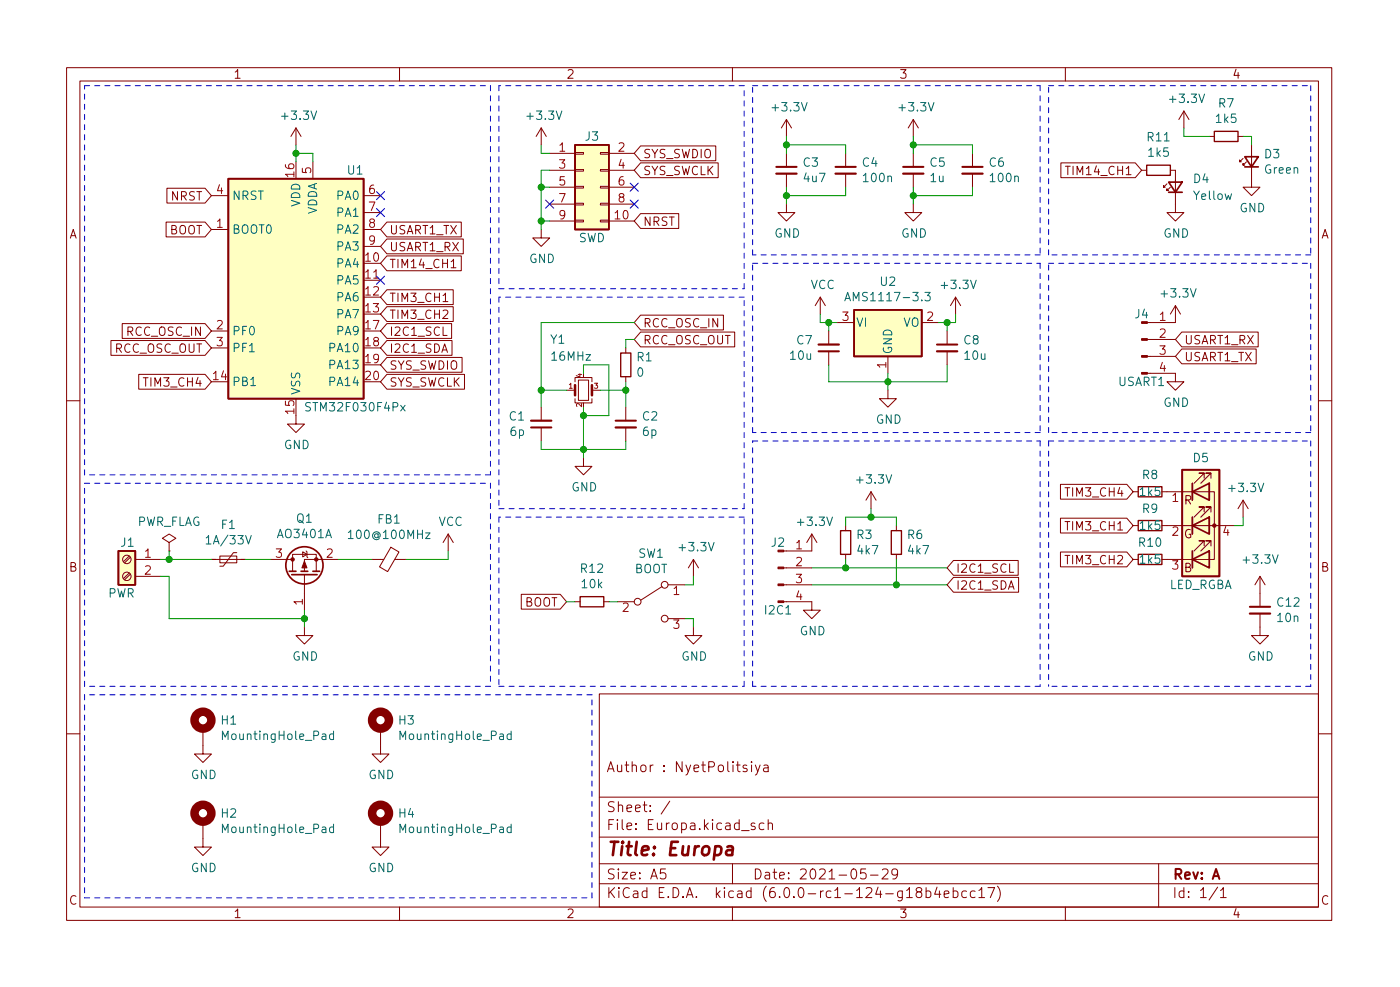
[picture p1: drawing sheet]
<svg xmlns="http://www.w3.org/2000/svg" width="210mm" height="148mm" viewBox="0 0 210 148" stroke-linecap="round" stroke-linejoin="round" font-family="sans-serif">
<g fill="none" stroke="#840000" stroke-width=".15">
<path d="M10 10.2h190v128h-190zM12 12.2h186v124h-186zM44.4 19.2l-.7 1.3M44.4 19.2v2.6M44.4 19.2l.8 1.3M60 10.2v2M81.3 19.2l-.8 1.3M81.3 19.2v2.6M81.3 19.2l.7 1.3M110 10.2v2M118.1 17.9v2.6M118.1 17.9l-.8 1.3"/>
<path d="M118.1 17.9l.8 1.3M137.2 17.9l-.8 1.3M137.2 17.9v2.6M137.2 17.9l.7 1.3M160 10.2v2M177.8 16.7l-.8 1.2M177.8 16.7v2.5M177.8 16.7l.8 1.2M24.9 33.3h5.9l.9 1.2-.9 1.1h-5.9zM25.1 28.3h5.7l.9 1.1-.9 1.1h-5.7zM31.7 34.5h2.6M31.7 29.4h2.6"/>
<path d="M47 24.3v2.5M54.6 34.5h2.5M54.6 29.4h2.5M54.6 31.9h2.5M54.6 37h2.5M58.1 35.9h11.5v2.2h-11.5l-1-1.1zM58.1 38.4h11.2v2.2h-11.2l-1-1.1zM58.1 33.3h11.2v2.3h-11.2l-1-1.1zM81.3 34.5v1.2h1.2l-1.2 1.3-1.3-1.3h1.3M82.5 25.6h3.9M82.5 23h3.9M82.5 33.2h3.9"/>
<path d="M82.5 28.1h3.9M82.5 30.6h3.9M86.4 33.1h1.2v.2h-1.2zM86.4 30.5h1.2v.3h-1.2zM86.4 28h1.2v.2h-1.2zM86.4 25.4h1.2v.3h-1.2zM86.4 22.9h1.2v.2h-1.2zM90.2 33.1h1.2v.2h-1.2zM90.2 30.5h1.2v.3h-1.2zM90.2 28h1.2v.2h-1.2zM90.2 25.4h1.2v.3h-1.2zM90.2 22.9h1.2v.2h-1.2z"/>
<path d="M91.4 25.6h3.8M91.4 23h3.8M91.4 33.2h3.8M91.4 28.1h3.8M91.4 30.6h3.8M96.2 32.1h5.7v2.2h-5.7l-1-1.1zM96.2 21.9h11.3v2.2h-11.3l-1-1.1zM96.2 24.4h11.7v2.3h-11.7l-1-1.1zM118.1 30.6v1.3h1.3l-1.3 1.3-1.3-1.3h1.3M118.1 23v2.1M118.1 26.1v2M127 23v2.1"/>
<path d="M127 26.1v2M137.2 30.6v1.3h1.2l-1.2 1.3-1.3-1.3h1.3M137.2 23v2.1M137.2 26.1v2M146 23v2.1M146 26.1v2M159.3 24.4h11.2l.9 1.2-.9 1.1h-11.2zM160 25h.7M171.4 25.6h.8M175.3 27.6l-.5 .5v-.3v.3h.2M175.8 28.1l-.5 .5v-.2v.2h.2M175.8 25.6h.7v6.3h1.3l-1.3 1.3-1.2-1.3h1.2"/>
<path d="M181.6 20.5h.8M185.9 20.5h.8M186.7 23.8l-.5 .5v-.3v.3h.2M187.2 24.3l-.5 .5v-.3v.3h.2M188 21.8v6.3h1.2l-1.2 1.3-1.3-1.3h1.3M16.7 51.1h14.1l.9 1.1-.9 1.1h-14.1zM18.4 48.6h12.4l.9 1.1-.9 1.1h-12.4zM20.8 56.2h10l.9 1.1-.9 1.1h-10zM31.7 49.7h2.6M31.7 52.2h2.6M54.6 42.1h2.5M58.1 43.5h10v2.2h-10l-1-1.1z"/>
<path d="M58.1 51.1h9.8v2.2h-9.8l-1-1.1zM58.1 48.6h9.7v2.2h-9.7l-1-1.1zM58.1 56.2h11.7v2.2h-11.7l-1-1.1zM58.1 53.7h11.3v2.2h-11.3l-1-1.1zM58.1 46h10v2.3h-10l-1-1.1zM66.5 45.3h.8M67.7 40.2h.8M85.1 58.6h1.3M86.4 59.9v.6h2.5v-.6M86.4 57.3v-.6h2.5v.6M86.9 57.1h1.5v3h-1.5zM88.9 58.6h1.3"/>
<path d="M94 52.2v.8M94 56.5v.8M96.2 47.3h12.4v2.2h-12.4l-1-1.1zM96.2 49.8h14.1v2.3h-14.1l-1-1.1zM123.2 44.6l-.8 1.3M123.2 44.6v2.6M123.2 44.6l.8 1.3M124.5 49.7v2M124.5 52.7v2.1M125.7 48.4h2.6M133.3 58.6v1.3h1.3l-1.3 1.2-1.2-1.2h1.2M133.3 53.5v2.5"/>
<path d="M138.4 48.4h2.6M142.2 49.7v2M142.2 52.7v2.1M143.5 44.6l-.8 1.3M143.5 44.6v2.6M143.5 44.6l.8 1.3M172.3 53.5h4.2M172.3 51h4.2M172.7 56h3.8v1.3h1.3l-1.3 1.3-1.2-1.3h1.2M176.5 45.9v2.5h-3.8M176.5 45.9l-.7 1.3M176.5 45.9l.8 1.3"/>
<path d="M177.5 49.8h11.5v2.3h-11.5l-1-1.1zM177.5 52.4h11.2v2.2h-11.2l-1-1.1zM10 60.2h2M44.4 62.4v1.3h1.3l-1.3 1.2-1.2-1.2h1.2M81.3 61.1v2.1M81.3 64.2v2M87.6 68.7v1.3h1.3l-1.3 1.3-1.2-1.3h1.2M94 61.1v2.1M94 64.2v2M127 78.9v.8M130.8 73.8l-.8 1.3M130.8 73.8v2.6"/>
<path d="M130.8 73.8l.8 1.3M134.6 78.9v.8M159.3 72.7h9.9l1 1.1-1 1.1h-9.9zM159.3 77.8h9.9l1 1.1-1 1.1h-9.9zM170.2 73.8h.7M170.2 78.9h.7M174.5 73.8h7.9v10.2h-7.9M174.5 78.9h3.3M179.1 77.6v2.6M179.1 72.6v2.5M179.1 78.9h6.3M180.8 76.9v-.8h-.7h.7l-1.5 1.5"/>
<path d="M180.8 71.8v-.8h-.7h.7l-1.5 1.6M181.6 77.6v2.6zM181.6 77.6h.1M181.6 72.6v2.5zM181.6 72.6h.1M181.9 76.9v-.8h-.8h.8l-1.6 1.5M181.9 71.8v-.8h-.8h.8l-1.6 1.6M186.7 75.1l-.8 1.3M186.7 75.1v2.5M186.7 75.1l.8 1.3M198 60.2h2M19.4 86l-.9 .9"/>
<path d="M19.4 83.5l-.9 .8M19.6 86.2l-.9 .8M19.6 83.7l-.9 .8M20.3 84h3.8M20.3 86.5h3.8M25.4 81.4l1-.6-1-.6-1 .6 1 .6v1.3M25.4 82.7h.1M31.7 84h5.1M33 83.5h2.6v1h-2.6zM35.6 83h-.5l-1.6 2h-.5M40.6 84h3.3M43.9 85.8v-2.6h3.6v2.6"/>
<path d="M45.5 82.8l.6 .4-.6 .4zM45.7 94.1v1.3h1.3l-1.3 1.3-1.3-1.3h1.3M45.7 86.3v5.3M46 82.7l.1 .1v.8l.1 .1M50.8 84h-5.1v1.8M55.9 84h1.7M58.7 82.2l1.2 .7-1.7 2.9-1.2-.7zM59.3 84h1.7M67.3 80.2l-.8 1.2M67.3 80.2v2.5M67.3 80.2l.8 1.2M78.3 89.2h5.8l1 1.1-1 1.1h-5.8z"/>
<path d="M86.4 90.3h.7M90.7 90.3h.7M92.7 90.3h2.5M99.4 88l-3.1 2.1M100.3 87.8h2.6M100.3 92.9h2.6M104.1 94.1v1.3h1.3l-1.3 1.3-1.2-1.3h1.2M104.1 84l-.7 1.3M104.1 84v2.5M104.1 84l.8 1.3M117.7 87.8h4.2M117.7 85.3h4.2"/>
<path d="M118.1 90.3h3.8v1.3h1.3l-1.3 1.3-1.3-1.3h1.3M121.9 80.2v2.5h-3.8M121.9 80.2l-.7 1.2M121.9 80.2l.8 1.2M127 83.2v.8M134.6 83.2v.8M143.2 84.1h9.7v2.3h-9.7l-1-1.1zM143.2 86.7h9.8v2.2h-9.8l-1-1.1zM159.3 82.9h9.9l1 1.1-1 1.1h-9.9zM170.2 84h.7M180.8 81.9v-.7h-.7h.7l-1.5 1.5M181.9 81.9v-.7h-.8h.8l-1.6 1.5"/>
<path d="M189.2 92.1v3.3h1.3l-1.3 1.3-1.2-1.3h1.2M189.2 86.5l-.7 1.3M189.2 86.5v4.6M189.2 86.5l.8 1.3M10 110.2h2M30.5 109.4v3.8h1.2l-1.2 1.3-1.3-1.3h1.3M57.1 109.4v3.8h1.3l-1.3 1.3-1.2-1.3h1.2M90 104.2h108v32h-108zM90 119.7h108M112.2 114.9l-.4-.1-.2 .3 .1 .2 .5 .1v.4h-.6M112.9 114.3v.2M112.9 114.8v1"/>
<path d="M113.4 114.8l.4 1M114.2 114.8l-.5 1.4-.3 .1M114.7 114.9h.6l.1 .9M115.4 115.2l-.5 .1a.29 .29 0 0 0-.3 .3 .29 .29 0 0 0 .3 .2h.5M198 110.2h2M30.5 123.4v3.8h1.2l-1.2 1.2-1.3-1.2h1.3M57.1 123.4v3.8h1.3l-1.3 1.2-1.2-1.2h1.2M60 136.2v2M90 132.7h108M90 129.7h108M90 125.7h108M99.9 130.4h-.7v.8l.2-.2 .5 .1 .1 .2-.1 .5-.2 .1h-.3l-.2-.1"/>
<path d="M100.6 120.3l-1.3 1.9M110 136.2v2M110 129.7v3M113.4 123.6l-.4-.1-.2 .3 .1 .2 .5 .1v.4h-.6M114.7 123.6l-.4-.1-.3 .3v.5l.2 .2h.5M115.4 123.7a.37 .37 0 0 1 .6 .1v.7M115.4 123v1.5M130 130.4h-.7l-.1 .8 .2-.2 .5 .1 .2 .2-.1 .5-.2 .1h-.4l-.2-.1M130.7 131.4h1.2M132.5 130.6l.2-.2 .5 .1a.41 .41 0 0 1 .1 .6l-.9 .8h1M134.8 131.1l-.3 .3-.4-.1-.2-.2v-.4l.2-.2 .4-.1 .2 .2a.99 .99 0 0 1-.3 1.3h-.3M137.9 133.9l-.3-.3 .1-.2 .2-.2 .4 .1 .1 .2v.2l-.7 .3-.1 .2 .1 .4 .2 .1h.3l.2-.2v-.5l-.2-.1"/>
<path d="M139.1 133.8l.4-.1 .3 .3v.5l-.1 .2h-.6M139.1 133.2v1.5M140.7 133.2l-.3 1h.9M141.1 133.7v1M141.8 134.2l.7-.1-.1-.3-.4-.1-.2 .3 .1 .7h.5M143.2 133.8l.4-.1 .3 .3v.5l-.2 .2h-.5M143.2 133.2v1.5M145.2 133.8l-.5-.1-.3 .3v.5l.2 .2h.6M146.4 133.8l-.4-.1-.3 .3v.5l.2 .2h.5M147 133.7l.4-.5v1.5M147 134.7h.9M148.4 133.2h1l-.7 1.5"/>
<path d="M149.8 133a1.72 1.72 0 0 1 0 2.3M160 136.2v2M174 129.7v6.5M182.9 133.2l-1.3 1.9M183.3 133.7l.4-.5v1.5M183.3 134.7h.9"/>
<circle cx="19" cy="86.5" r=".63"/>
<circle cx="19" cy="84" r=".63"/>
<circle cx="95.8" cy="90.3" r=".51"/>
<circle cx="99.8" cy="92.9" r=".51"/>
<circle cx="99.8" cy="87.8" r=".51"/>
</g>
<path d="M109.2 127.1l.2-.1 .6 .1 .1 .2-.2 1.1M110.1 127.5l-.7 .1a.4 .4 0 0 0-.4 .4 .4 .4 0 0 0 .3 .4l.7-.1" fill="none" stroke="#840000" stroke-width=".4"/>
<path d="M116.6 26.1h3M125.5 26.1h3M135.6 26.1h3.1M144.5 26.1h3.1M122.9 51.7h3.1M140.7 52.7h3.1M79.8 63.2h3M92.5 64.2h3M187.7 92.1h3.1" fill="none" stroke="#840000" stroke-width=".33"/>
<path d="M116.6 25.1h3M125.5 25.1h3M135.6 25.1h3.1M144.5 25.1h3.1M122.9 52.7h3.1M140.7 51.7h3.1M79.8 64.2h3M92.5 63.2h3M187.7 91.1h3.1" fill="none" stroke="#840000" stroke-width=".3"/>
<g fill="#ffffc2" stroke="#ffffc2" stroke-width=".15">
<path d="M128.3 46.5h10.1v7h-10.1z"/>
<path d="M86.4 21.8h5v12.7h-5z"/>
<path d="M177.5 70.5h5.6v16h-5.6z"/>
<path d="M34.3 26.8h20.3v33.1h-20.3z"/>
<path d="M17.8 82.7h2.5v5.1h-2.5z"/>
</g>
<g fill="none" stroke="#840000" stroke-width=".25">
<path d="M34.3 26.8h20.3v33.1h-20.3zM86.4 21.8h5v12.7h-5zM175.5 27.3h2l-1 1.6zM175.5 28.9h2M186.9 23.5h2.1l-1 1.6zM186.9 25.1h2.1M128.3 46.5h10.1v7h-10.1zM177.5 70.5h5.6v16h-5.6zM179.1 78.9l2.5-1.3v2.6zM179.1 73.8l2.5-1.2v2.5zM179.1 72.6v2.5M179.1 77.6v2.6"/>
<path d="M17.8 82.7h2.5v5.1h-2.5zM43.4 85.8h1M43.8 86.3h3.8M45.2 85.8h1M47 85.8h1M179.1 84l2.5-1.3v2.6zM179.1 82.7v2.6"/>
<circle cx="45.7" cy="84.9" r="2.79"/>
</g>
<g fill="none" stroke="#006464" stroke-width=".15">
<path d="M126.9 45.2l.4-1.3 .4 1.3M127 44.8h.6M138.9 43.9h.8l-.4 .5 .3 .1v.5l-.1 .2h-.4l-.2-.2M52.3 79.9l.4-.3v1.2M60.2 60.8l.6 .9M60.8 60.8l-.6 .9M36.9 80.4l.4 1.3 .4-1.3M52.3 80.8h.7M50.1 110.2h-.4l-.2 .2v.4l.1 .2h.5M50.1 109.8v1.2M76.8 110.2h-.4l-.2 .2v.4l.1 .2h.5M76.8 109.8v1.2"/>
<path d="M50.1 124.2l-.4-.1-.2 .3v.4l.1 .1h.5M50.1 123.7v1.3M76.8 124.2l-.4-.1-.2 .3v.4l.1 .1h.5M76.8 123.7v1.3"/>
</g>
<path d="M182.4 19.7h3.5v1.5h-3.5zM172.2 24.8h3.6v1.5h-3.6zM93.2 53h1.5v3.5h-1.5zM126.2 79.7h1.6v3.5h-1.6zM133.9 79.7h1.5v3.5h-1.5zM170.9 78.1h3.6v1.6h-3.6zM170.9 73.1h3.6v1.5h-3.6zM87.1 89.6h3.6v1.5h-3.6zM170.9 83.2h3.6v1.5h-3.6z" fill="none" stroke="#840000" stroke-width=".2"/>
<g fill="#840000" stroke="#840000" stroke-width=".15">
<path d="M171.4 55.9h.9v.3h-.9z"/>
<path d="M171.4 53.4h.9v.2h-.9z"/>
<path d="M171.4 50.8h.9v.3h-.9z"/>
<path d="M171.4 48.3h.9v.2h-.9z"/>
<path d="M116.8 90.2h.9v.3h-.9z"/>
<path d="M116.8 87.7h.9v.2h-.9z"/>
<path d="M116.8 85.1h.9v.3h-.9z"/>
<path d="M116.8 82.6h.9v.2h-.9z"/>
<path d="M45.7 84.2l.4 1.1h-.8z"/>
<circle cx="182.4" cy="78.9" r=".25"/>
<circle cx="47.5" cy="84" r=".25"/>
<circle cx="43.9" cy="84" r=".25"/>
</g>
<path d="M86.4 57.8v1.5M88.9 57.8v1.5" fill="none" stroke="#840000" stroke-width=".38"/>
<g fill="none" stroke="#840000" stroke-width="1.3">
<circle cx="30.5" cy="108.1" r="1.27"/>
<circle cx="57.1" cy="108.1" r="1.27"/>
<circle cx="30.5" cy="122.1" r="1.27"/>
<circle cx="57.1" cy="122.1" r="1.27"/>
</g>
<g fill="none" stroke="#0000c2" stroke-width=".15" stroke-dasharray=".8 .8">
<path d="M12.7 12.9h61M73.7 12.9v58.4M74.9 12.9v30.4M111.8 12.9h-36.9M113 12.9h43.2M156.2 12.9v25.4M157.5 12.9h39.3M196.8 12.9v25.4M113 38.3v-25.4M113 39.5h43.2M156.2 39.5v25.4M156.2 38.3h-43.2"/>
<path d="M157.5 39.5h39.3M157.5 38.3v-25.4M196.8 38.3h-39.3M196.8 39.5v25.4M74.9 43.3h36.9M74.9 44.6v31.8M111.8 43.3v-30.4M111.8 44.6h-36.9M12.7 72.6h61M12.7 71.3v-58.4M73.7 72.6v30.4M73.7 71.3h-61"/>
<path d="M74.9 77.6v25.4M74.9 76.4h36.9M111.8 76.4v-31.8M111.8 77.6h-36.9M113 64.9v-25.4M113 66.2h43.2M156.2 66.2v36.8M156.2 64.9h-43.2M157.5 64.9v-25.4M157.5 66.2v36.8M157.5 66.2h39.3M196.8 64.9h-39.3"/>
<path d="M196.8 66.2v36.8M12.7 104.3v30.5M12.7 103v-30.4M73.7 103h-61M74.9 103h36.9M88.9 104.3h-76.2M111.8 103v-25.4M113 103v-36.8M156.2 103h-43.2M196.8 103h-39.3M12.7 134.8h76.2M88.9 134.8v-30.5"/>
</g>
<g fill="none" stroke="#009600" stroke-width=".15">
<path d="M177.8 19.2v1.3h3.8M44.4 23h2.6v1.3M44.4 21.8v2.5M81.3 21.8v1.2h1.2M81.3 33.2h1.2M81.3 28.1h1.2M82.5 25.6h-1.2v8.9M118.1 21.8h8.9v1.2M118.1 20.5v2.5M118.1 28.1v2.5M127 28.1v1.3h-8.9M137.2 20.5v2.5"/>
<path d="M137.2 28.1v2.5M137.2 21.8h8.8v1.2M146 28.1v1.3h-8.8M186.7 20.5h1.3v1.3M81.3 58.6h3.8M87.6 56v-1.2h3.8v7.6h-3.8M90.2 58.6h3.8M94 57.3v3.8M95.2 48.4h-13.9v12.7M95.2 51h-1.2v1.2M123.2 47.2v1.2h2.5M124.5 54.8v2.5h17.7v-2.5"/>
<path d="M124.5 48.4v1.3M133.3 56v2.6M142.2 48.4v1.3M143.5 47.2v1.2h-2.5M81.3 66.2v1.3h12.7v-1.3M87.6 61.1v7.6M127 78.9v-1.3h7.6v1.3M130.8 76.4v1.2M186.7 77.6v1.3h-1.3M24.1 86.5h1.3v6.4h20.3M24.1 84h7.6M25.4 82.7v1.3"/>
<path d="M36.8 84h3.8M45.7 91.6v2.5M50.8 84h5.1M67.3 82.7v1.3h-6.3M85.1 90.3h1.3M91.4 90.3h1.3M102.9 92.9h1.2v1.2M104.1 86.5v1.3h-1.2M121.9 87.8h20.3M121.9 85.3h20.3M127 84v1.3M134.6 84v3.8"/>
</g>
<path d="M56.5 28.8l1.3 1.2M56.5 31.3l1.3 1.2M57.8 28.8l-1.3 1.2M57.8 31.3l-1.3 1.2M81.9 30l1.3 1.3M83.2 30l-1.3 1.3M94.6 27.5l1.3 1.2M94.6 30l1.3 1.3M95.9 27.5l-1.3 1.2M95.9 30l-1.3 1.3M56.5 41.5l1.3 1.2M57.8 41.5l-1.3 1.2" fill="none" stroke="#000084" stroke-width=".15"/>
<g fill="#009600" stroke="#009600" stroke-width=".15">
<circle cx="130.8" cy="77.6" r=".46"/>
<circle cx="142.2" cy="48.4" r=".46"/>
<circle cx="134.6" cy="87.8" r=".46"/>
<circle cx="25.4" cy="84" r=".46"/>
<circle cx="45.7" cy="92.9" r=".46"/>
<circle cx="124.5" cy="48.4" r=".46"/>
<circle cx="118.1" cy="29.4" r=".46"/>
<circle cx="118.1" cy="21.8" r=".46"/>
<circle cx="127" cy="85.3" r=".46"/>
<circle cx="94" cy="58.6" r=".46"/>
<circle cx="87.6" cy="67.5" r=".46"/>
<circle cx="87.6" cy="62.4" r=".46"/>
<circle cx="137.2" cy="21.8" r=".46"/>
<circle cx="137.2" cy="29.4" r=".46"/>
<circle cx="133.3" cy="57.3" r=".46"/>
<circle cx="81.3" cy="33.2" r=".46"/>
<circle cx="81.3" cy="28.1" r=".46"/>
<circle cx="81.3" cy="58.6" r=".46"/>
<circle cx="44.4" cy="23" r=".46"/>
</g>
<text font-size="2.8" fill="#840000" x="91" y="128.5">Title: Europa</text>
<g font-size="2.1" fill="#840000">
<text x="91" y="115.9">Author : NyetPolitsiya</text>
<text x="91" y="124.6">File: Europa.kicad_sch</text>
<text x="91" y="121.9">Sheet: /</text>
<text x="91" y="134.8">KiCad E.D.A. kicad (6.0.0-rc1-124-g18b4ebcc17)</text>
<text x="91" y="132">Size: A5</text>
<text x="113" y="132">Date: 2021-05-29</text>
<text x="176" y="132">Rev: A</text>
<text x="176" y="134.8">Id: 1/1</text>
</g>
<g font-size="1.8" fill="#840000">
<text x="35" y="11.8">1</text>
<text x="85" y="11.8">2</text>
<text x="135" y="11.8">3</text>
<text x="185" y="11.8">4</text>
<text x="96.5" y="23.7">SYS_SWDIO</text>
<text x="96.5" y="26.3">SYS_SWCLK</text>
<text x="160.6" y="26.3">TIM14_CH1</text>
<text x="10.3" y="35.8">A</text>
<text x="25.4" y="35.2">BOOT</text>
<text x="25.7" y="30.1">NRST</text>
<text x="58.4" y="35.2">USART1_TX</text>
<text x="96.5" y="33.9">NRST</text>
<text x="198.4" y="35.8">A</text>
<text x="58.4" y="37.7">USART1_RX</text>
<text x="58.4" y="40.3">TIM14_CH1</text>
<text x="58.4" y="45.3">TIM3_CH1</text>
<text x="58.4" y="47.9">TIM3_CH2</text>
<text x="17.1" y="53">RCC_OSC_OUT</text>
<text x="19.1" y="50.4">RCC_OSC_IN</text>
<text x="58.4" y="53">I2C1_SDA</text>
<text x="58.4" y="50.4">I2C1_SCL</text>
<text x="96.5" y="49.1">RCC_OSC_IN</text>
<text x="96.5" y="51.7">RCC_OSC_OUT</text>
<text x="177.8" y="51.7">USART1_RX</text>
<text x="21.9" y="58">TIM3_CH4</text>
<text x="58.4" y="58">SYS_SWCLK</text>
<text x="58.4" y="55.5">SYS_SWDIO</text>
<text x="177.8" y="54.2">USART1_TX</text>
<text x="160.4" y="74.5">TIM3_CH4</text>
<text x="177.8" y="75.7">R</text>
<text x="160.4" y="79.6">TIM3_CH1</text>
<text x="177.7" y="80.8">G</text>
<text x="10.3" y="85.8">B</text>
<text x="143.5" y="86">I2C1_SCL</text>
<text x="143.5" y="88.5">I2C1_SDA</text>
<text x="160.4" y="84.7">TIM3_CH2</text>
<text x="177.8" y="85.9">B</text>
<text x="198.4" y="85.8">B</text>
<text x="78.7" y="91.1">BOOT</text>
<text x="10.3" y="135.8">C</text>
<text x="35" y="137.8">1</text>
<text x="85" y="137.8">2</text>
<text x="135" y="137.8">3</text>
<text x="185" y="137.8">4</text>
<text x="198.4" y="135.8">C</text>
</g>
<g font-size="1.8" fill="#006464">
<text x="42.5" y="18">+3.3V</text>
<text x="79.3" y="18">+3.3V</text>
<text x="116.2" y="16.7">+3.3V</text>
<text x="135.2" y="16.7">+3.3V</text>
<text x="175.8" y="15.5">+3.3V</text>
<text x="183" y="16.1">R7</text>
<text x="87.9" y="21.1">J3</text>
<text x="172.4" y="21.2">R11</text>
<text x="172.5" y="23.5">1k5</text>
<text x="182.7" y="18.4">1k5</text>
<text x="189.9" y="23.8">D3</text>
<text x="52.2" y="26.2">U1</text>
<text x="120.6" y="25">C3</text>
<text x="120.8" y="27.3">4u7</text>
<text x="129.5" y="25">C4</text>
<text x="129.8" y="27.3">100n</text>
<text x="139.7" y="25">C5</text>
<text x="139.7" y="27.3">1u</text>
<text x="148.6" y="25">C6</text>
<text x="148.8" y="27.3">100n</text>
<text x="179.3" y="27.5">D4</text>
<text x="190" y="26.1">Green</text>
<text x="34.8" y="35.1">BOOT0</text>
<text x="34.8" y="30">NRST</text>
<text x="45.1" y="31.1" transform="rotate(-90 45.1 31.1)">VDD</text>
<text x="47.6" y="32.3" transform="rotate(-90 47.6 32.3)">VDDA</text>
<text x="50.7" y="30">PA0</text>
<text x="50.7" y="32.5">PA1</text>
<text x="50.7" y="35.1">PA2</text>
<text x="116.3" y="35.7">GND</text>
<text x="135.3" y="35.7">GND</text>
<text x="174.7" y="35.7">GND</text>
<text x="179.3" y="30">Yellow</text>
<text x="186.1" y="31.9">GND</text>
<text x="50.7" y="40.2">PA4</text>
<text x="50.7" y="37.6">PA3</text>
<text x="79.4" y="39.5">GND</text>
<text x="86.8" y="36.4">SWD</text>
<text x="50.7" y="42.7">PA5</text>
<text x="50.7" y="45.2">PA6</text>
<text x="50.7" y="47.8">PA7</text>
<text x="121.7" y="43.4">VCC</text>
<text x="127.9" y="45.2">AMS1117-3.3</text>
<text x="132.2" y="42.9">U2</text>
<text x="141.6" y="43.4">+3.3V</text>
<text x="170.5" y="47.8">J4</text>
<text x="174.6" y="44.7">+3.3V</text>
<text x="34.8" y="50.3">PF0</text>
<text x="34.8" y="52.9">PF1</text>
<text x="49.7" y="52.9">PA10</text>
<text x="50.7" y="50.3">PA9</text>
<text x="82.7" y="51.6">Y1</text>
<text x="119.7" y="51.7">C7</text>
<text x="128.5" y="49.1">VI</text>
<text x="134" y="53.2" transform="rotate(-90 134 53.2)">GND</text>
<text x="135.6" y="49.1">VO</text>
<text x="144.8" y="51.7">C8</text>
<text x="34.8" y="57.9">PB1</text>
<text x="45.1" y="59.3" transform="rotate(-90 45.1 59.3)">VSS</text>
<text x="49.7" y="55.4">PA13</text>
<text x="49.7" y="57.9">PA14</text>
<text x="82.9" y="54.1">16MHz</text>
<text x="95.7" y="54.2">R1</text>
<text x="95.7" y="56.5">0</text>
<text x="118.7" y="54">10u</text>
<text x="144.9" y="54">10u</text>
<text x="167.9" y="57.9">USART1</text>
<text x="46.4" y="61.8">STM32F030F4Px</text>
<text x="76.5" y="63.1">C1</text>
<text x="76.7" y="65.4">6p</text>
<text x="96.5" y="63.1">C2</text>
<text x="96.5" y="65.4">6p</text>
<text x="131.5" y="63.6">GND</text>
<text x="174.7" y="61.1">GND</text>
<text x="42.6" y="67.4">GND</text>
<text x="171.6" y="71.9">R8</text>
<text x="179.2" y="69.4">D5</text>
<text x="85.8" y="73.8">GND</text>
<text x="128.9" y="72.6">+3.3V</text>
<text x="171.2" y="74.5">1k5</text>
<text x="171.6" y="77">R9</text>
<text x="184.7" y="73.9">+3.3V</text>
<text x="18.2" y="82.1">J1</text>
<text x="20.4" y="79">PWR_FLAG</text>
<text x="31.3" y="81.7">1A/33V</text>
<text x="33.3" y="79.4">F1</text>
<text x="41.8" y="80.8">AO3401A</text>
<text x="44.5" y="78.5">Q1</text>
<text x="52.8" y="80.9">100@100MHz</text>
<text x="56.7" y="78.6">FB1</text>
<text x="65.8" y="79">VCC</text>
<text x="95.9" y="83.7">SW1</text>
<text x="102.2" y="82.8">+3.3V</text>
<text x="115.9" y="82.1">J2</text>
<text x="120" y="79">+3.3V</text>
<text x="128.7" y="80.9">R3</text>
<text x="128.8" y="83.2">4k7</text>
<text x="136.3" y="80.9">R6</text>
<text x="136.4" y="83.2">4k7</text>
<text x="171.1" y="82.1">R10</text>
<text x="171.2" y="79.5">1k5</text>
<text x="16.2" y="89.7">PWR</text>
<text x="87.3" y="86">R12</text>
<text x="87.4" y="88.3">10k</text>
<text x="95.2" y="86">BOOT</text>
<text x="171.2" y="84.6">1k5</text>
<text x="175.5" y="88.4">LED_RGBA</text>
<text x="186.9" y="84.6">+3.3V</text>
<text x="115" y="92.2">I2C1</text>
<text x="120.1" y="95.4">GND</text>
<text x="191.9" y="91.1">C12</text>
<text x="191.9" y="93.4">10n</text>
<text x="43.9" y="99.2">GND</text>
<text x="102.3" y="99.2">GND</text>
<text x="187.4" y="99.2">GND</text>
<text x="33.2" y="108.8">H1</text>
<text x="33.7" y="111.1">MountingHole_Pad</text>
<text x="59.9" y="108.8">H3</text>
<text x="60.4" y="111.1">MountingHole_Pad</text>
<text x="28.6" y="117">GND</text>
<text x="55.3" y="117">GND</text>
<text x="33.2" y="122.7">H2</text>
<text x="33.7" y="125.1">MountingHole_Pad</text>
<text x="59.9" y="122.7">H4</text>
<text x="60.4" y="125.1">MountingHole_Pad</text>
<text x="28.6" y="130.9">GND</text>
<text x="55.3" y="130.9">GND</text>
</g>
<g font-size="1.8" fill="#a90000">
<text x="84" y="22.8">1</text>
<text x="92.9" y="22.8">2</text>
<text x="32.5" y="29.1">4</text>
<text x="44.2" y="26.5" transform="rotate(-90 44.2 26.5)">16</text>
<text x="46.7" y="26.1" transform="rotate(-90 46.7 26.1)">5</text>
<text x="55.4" y="29.1">6</text>
<text x="84" y="25.3">3</text>
<text x="84" y="27.8">5</text>
<text x="92.9" y="25.3">4</text>
<text x="92.9" y="27.8">6</text>
<text x="32.5" y="34.2">1</text>
<text x="55.4" y="31.7">7</text>
<text x="55.4" y="34.2">8</text>
<text x="84" y="30.4">7</text>
<text x="84" y="32.9">9</text>
<text x="92.4" y="32.9">10</text>
<text x="92.9" y="30.4">8</text>
<text x="54.9" y="39.3">10</text>
<text x="54.9" y="41.8">11</text>
<text x="55.4" y="36.7">9</text>
<text x="54.9" y="44.4">12</text>
<text x="54.9" y="46.9">13</text>
<text x="32.5" y="49.4">2</text>
<text x="32.5" y="52">3</text>
<text x="54.9" y="49.4">17</text>
<text x="54.9" y="52">18</text>
<text x="126.5" y="48.2">3</text>
<text x="139.2" y="48.2">2</text>
<text x="174.1" y="48.2">1</text>
<text x="174.1" y="50.7">2</text>
<text x="174.1" y="53.2">3</text>
<text x="32" y="57.1">14</text>
<text x="54.9" y="54.5">19</text>
<text x="54.9" y="57.1">20</text>
<text x="133.1" y="55.3" transform="rotate(-90 133.1 55.3)">1</text>
<text x="174.1" y="55.8">4</text>
<text x="44.2" y="62.1" transform="rotate(-90 44.2 62.1)">15</text>
<text x="176" y="75.3">1</text>
<text x="21.7" y="83.7">1</text>
<text x="41.4" y="83.7">3</text>
<text x="49" y="83.7">2</text>
<text x="119.5" y="82.5">1</text>
<text x="176" y="80.4">2</text>
<text x="183.7" y="80.4">4</text>
<text x="21.7" y="86.3">2</text>
<text x="101.1" y="89.3">1</text>
<text x="119.5" y="85">2</text>
<text x="119.5" y="87.5">3</text>
<text x="176" y="85.5">3</text>
<text x="45.5" y="90.8" transform="rotate(-90 45.5 90.8)">1</text>
<text x="93.5" y="91.9">2</text>
<text x="101.1" y="94.4">3</text>
<text x="119.5" y="90.1">4</text>
</g>
<g font-size="1.1" fill="#a90000">
<text x="85.4" y="58.3">1</text>
<text x="87.4" y="56.7" transform="rotate(-90 87.4 56.7)">4</text>
<text x="89.2" y="58.3">3</text>
<text x="87.4" y="61.1" transform="rotate(-90 87.4 61.1)">2</text>
</g>
</svg>
